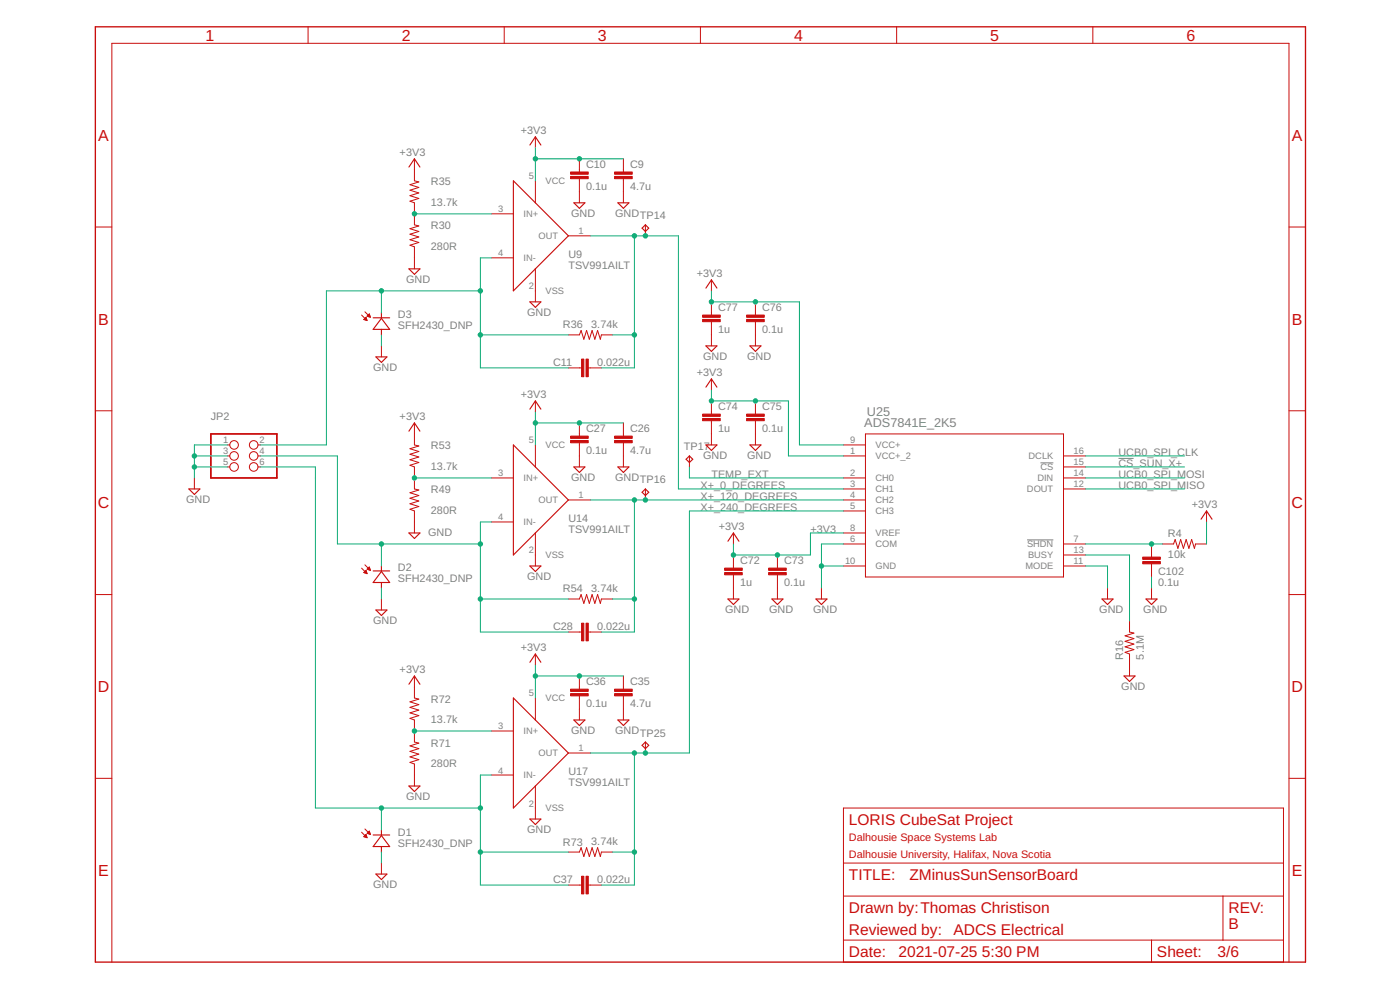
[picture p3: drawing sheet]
<svg xmlns="http://www.w3.org/2000/svg" width="420mm" height="297mm" viewBox="0 0 420 297" stroke-linecap="round" stroke-linejoin="round" font-family="sans-serif">
<path d="M312.3 138.9h3.8M335.7 137.5h4.5M308.2 162h7.9" fill="none" stroke="#808080" stroke-width=".3"/>
<g fill="none" stroke="#c90d0c" stroke-width=".3">
<path d="M92.5 8v5M151.3 8v5M210.2 8v5M269.1 8v5M328 8v5M124.4 47.6v6.7l1.3 .3-2.7 .8 2.7 .8-2.7 .9 2.7 .8-2.7 .8 2.7 .8-2.7 .9 1.4 .5v6.6l1.3 .3-2.7 .8 2.7 .8-2.7 .9 2.7 .8-2.7 .8 2.7 .8-2.7 .9 1.4 .5v6.6M160.7 41v3.3M160.7 54.3v6.6M173.9 47.6v4M173.9 53.6v7.3M187.1 47.6v4M187.1 53.6v7.3"/>
<path d="M28.6 68.1h5M147.5 64.2h6.6M147.5 77.4h6.6M170.6 70.8h6.6M193.7 67.5v3.3M386.8 68.1h5M108.5 94.5l1.3 1.4M109.2 95.9l.6-.7 .4 1zM109.2 95.9h.9M109.3 95.7h.7M109.5 95.5h.5M109.5 93.6l1.3 1.3"/>
<path d="M109.7 95.4h.2M109.7 96h.4M109.8 95.2h.1M110.2 94.9l.6-.7 .4 1zM110.2 94.9h.9M110.3 94.7h.7M110.5 94.6h.4M110.7 94.4h.2M110.7 95h.4M110.8 94.2h.1M160.7 80.7v9.9M213.5 84v3.3"/>
<path d="M213.5 90.6v3.9M213.5 96.5v7.3M226.7 90.6v3.9M226.7 96.5v7.3M114.5 103.8v3.3M170.6 100.5h3.3l.5-1.3 .8 2.6 .8-2.6 .9 2.6 .8-2.6 .8 2.6 .8-2.6 .9 2.6 .3-1.3h3.3M170.6 110.4h4M176.5 110.4h4M213.5 113.7v3.3M28.6 123.3h5M68.2 136.8h.8M68.2 133.5h.8"/>
<path d="M77.4 136.8h.7M77.4 133.5h.7M124.4 126.9v6.6l1.3 .3-2.7 .8 2.7 .9-2.7 .8 2.7 .8-2.7 .8 2.7 .9-2.7 .8 1.4 .5v6.6l1.3 .3-2.7 .8 2.7 .9-2.7 .8 2.7 .8-2.7 .9 2.7 .8-2.7 .8 1.4 .5v6.6M160.7 120.3v3.3M160.7 133.5v6.6M173.9 126.9v4M173.9 132.8v7.3M187.1 126.9v4M187.1 132.8v7.3M206.9 136.8v3.3M213.5 120.3v3.9M213.5 126.2v7.3"/>
<path d="M226.7 120.3v3.9M226.7 126.2v7.3M253.1 136.8h6.6M253.1 133.5h6.6M259.7 130.2h59.5v42.9h-59.5zM319.2 136.8h6.6M386.8 123.3h5M58.3 143.4v3.3M68.2 140.1h.8M77.4 140.1h.7M147.5 143.4h6.6M147.5 156.6h6.6"/>
<path d="M160.7 159.9v9.9M170.6 150h6.6M193.7 146.7v3.3M220.1 159.9v3.3M253.1 143.4h6.6M253.1 146.7h6.6M253.1 150h6.6M253.1 153.3h6.6M253.1 159.9h6.6M319.2 143.4h6.6M319.2 146.7h6.6M319.2 140.1h6.6"/>
<path d="M362.1 153.3v3.3M28.6 178.4h5M108.5 170.5l1.3 1.3M109.2 171.8l.6-.7 .4 1zM109.2 171.7h.8M109.4 171.6h.6M109.5 171.9h.6M109.5 169.5l1.3 1.3M109.6 171.4h.3M109.7 171.2h.2M110 172.1h.2M110.2 170.7h.8"/>
<path d="M110.4 170.6h.6M110.4 170.9h.7M110.6 170.4h.3M110.7 170.2h.1M110.8 170.1l.4 1-1-.3zM111 171.1h.1M114.5 179.7v3.3M170.6 179.7h3.3l.5-1.3 .8 2.6 .8-2.6 .9 2.6 .8-2.6 .8 2.6 .8-2.6 .9 2.6 .3-1.3h3.3M220.1 166.5v4M220.1 172.4v7.3M233.3 166.5v4M233.3 172.4v7.3"/>
<path d="M246.5 176.4v3.3M253.1 163.2h6.6M253.1 169.8h6.6M319.2 163.2h6.6M319.2 169.8h6.6M319.2 166.5h6.6M332.4 176.4v3.3M345.6 163.2v4M345.6 169.1v4M345.6 176.4v3.3M348.9 163.2h3.3l.5-1.3 .8 2.6 .8-2.6 .9 2.6 .8-2.6 .8 2.6 .8-2.6 .9 2.6 .3-1.3h3.3M386.8 178.4h5"/>
<path d="M160.7 196.2v3.3M170.6 189.6h4M176.5 189.6h4M339 186.3v3.3l1.3 .3-2.6 .9 2.6 .8-2.6 .8 2.6 .9-2.6 .8 2.6 .8-2.6 .8 1.3 .5v6.6M124.4 202.8v6.6l1.3 .4-2.7 .8 2.7 .8-2.7 .8 2.7 .9-2.7 .8 2.7 .8-2.7 .8 1.4 .5v6.6l1.3 .4-2.7 .8 2.7 .8-2.7 .8 2.7 .9-2.7 .8 2.7 .8-2.7 .8 1.4 .5v6.6M147.5 219.3h6.6M160.7 209.4v6.6M173.9 202.8v4M173.9 208.8v7.2M187.1 202.8v4M187.1 208.8v7.2M28.6 233.5h5"/>
<path d="M147.5 232.5h6.6M160.7 235.8v9.9M170.6 225.9h6.6M193.7 222.6v3.3M386.8 233.5h5M108.5 249.7l1.3 1.3M109.2 251l.6-.6 .4 1zM109.3 251.1h.8M109.3 250.9h.7M109.5 250.7h.5M109.5 248.7l1.3 1.3M109.6 250.6h.3"/>
<path d="M109.8 250.4h.1M109.8 251.2h.3M110.2 250l.6-.6 .4 1zM110.3 250.1h.8M110.3 249.9h.7M110.5 249.7h.5M110.6 249.6h.3M110.8 250.3h.3M110.8 249.4h.1M114.5 259v3.3M170.6 255.7h3.3l.5-1.4 .8 2.7 .8-2.7 .9 2.7 .8-2.7 .8 2.7 .8-2.7 .9 2.7 .3-1.3h3.3M253.1 242.4h132.1v46.3h-132.1z"/>
<path d="M253.1 259h132.1M170.6 265.6h4M176.5 265.6h4M253.1 268.9h132.1M367 268.9v13.2M33.6 288.7v-275.7h353.2v275.7M253.1 282.1h132.1M345.6 282.1v6.6"/>
<circle cx="70.3" cy="136.8" r="1.29"/>
<circle cx="70.3" cy="133.5" r="1.29"/>
<circle cx="76.1" cy="136.8" r="1.29"/>
<circle cx="76.1" cy="133.5" r="1.29"/>
<circle cx="70.3" cy="140.1" r="1.29"/>
<circle cx="76.1" cy="140.1" r="1.29"/>
</g>
<g fill="#c90d0c" stroke="#c90d0c" stroke-width=".3">
<path d="M217.5 171.8h5.3v.7h-5.3z"/>
<path d="M217.5 170.5h5.3v.6h-5.3z"/>
<path d="M230.7 171.8h5.3v.7h-5.3z"/>
<path d="M230.7 170.5h5.3v.6h-5.3z"/>
<path d="M210.9 125.6h5.3v.6h-5.3z"/>
<path d="M210.9 124.2h5.3v.7h-5.3z"/>
<path d="M224.1 125.6h5.3v.6h-5.3z"/>
<path d="M224.1 124.2h5.3v.7h-5.3z"/>
<path d="M224.1 95.8h5.3v.7h-5.3z"/>
<path d="M224.1 94.5h5.3v.7h-5.3z"/>
<path d="M210.9 95.8h5.3v.7h-5.3z"/>
<path d="M210.9 94.5h5.3v.7h-5.3z"/>
<path d="M342.9 168.5h5.3v.7h-5.3z"/>
<path d="M342.9 167.2h5.3v.6h-5.3z"/>
<path d="M184.4 52.9h5.3v.7h-5.3z"/>
<path d="M184.4 51.6h5.3v.7h-5.3z"/>
<path d="M171.2 52.9h5.3v.7h-5.3z"/>
<path d="M171.2 51.6h5.3v.7h-5.3z"/>
<path d="M175.9 107.7h.7v5.3h-.7z"/>
<path d="M174.5 107.7h.7v5.3h-.7z"/>
<path d="M184.4 132.2h5.3v.6h-5.3z"/>
<path d="M184.4 130.9h5.3v.6h-5.3z"/>
<path d="M171.2 132.2h5.3v.6h-5.3z"/>
<path d="M171.2 130.9h5.3v.6h-5.3z"/>
<path d="M175.9 187h.7v5.3h-.7z"/>
<path d="M174.5 187h.7v5.3h-.7z"/>
<path d="M184.4 208.1h5.3v.7h-5.3z"/>
<path d="M184.4 206.8h5.3v.7h-5.3z"/>
<path d="M171.2 208.1h5.3v.7h-5.3z"/>
<path d="M171.2 206.8h5.3v.7h-5.3z"/>
<path d="M175.9 262.9h.7v5.3h-.7z"/>
<path d="M174.5 262.9h.7v5.3h-.7z"/>
</g>
<g fill="none" stroke="#c90d0c" stroke-width=".34">
<path d="M122.7 50.1l1.7-2.5 1.6 2.5M154.1 54.3l16.5 16.5-16.5 16.5zM159 43.5l1.7-2.5 1.6 2.5M172.2 60.9h3.3l-1.6 1.6zM185.4 60.9h3.3l-1.6 1.6zM192.7 68.5l1-1 1 1-1 .9zM112 95.4h4.9M114.5 93.9v1.6M114.5 98.8v1.7M114.5 95.5l2.4 3.3h-4.9zM122.7 80.7h3.3l-1.6 1.6zM159 90.6h3.3l-1.6 1.6z"/>
<path d="M211.9 86.4l1.6-2.4 1.7 2.4M112.8 107.1h3.3l-1.6 1.6zM211.9 103.8h3.3l-1.7 1.6zM211.9 116.2l1.6-2.5 1.7 2.5M225.1 103.8h3.3l-1.7 1.6zM122.7 129.4l1.7-2.5 1.6 2.5M154.1 133.5l16.5 16.5-16.5 16.5zM159 122.8l1.7-2.5 1.6 2.5M205.9 137.8l1-1 1 1-1 1zM211.9 133.5h3.3l-1.7 1.6zM225.1 133.5h3.3l-1.7 1.6zM56.7 146.7h3.3l-1.7 1.7z"/>
<path d="M122.7 159.9h3.3l-1.6 1.7zM172.2 140.1h3.3l-1.6 1.7zM185.4 140.1h3.3l-1.6 1.7zM192.7 147.7l1-1 1 1-1 1zM360.4 155.8l1.7-2.5 1.6 2.5M112 171.3h4.9M114.5 169.8v1.7M114.5 174.8v1.6M114.5 171.5l2.4 3.3h-4.9zM159 169.8h3.3l-1.6 1.7zM218.5 179.7h3.3l-1.7 1.7zM218.5 162.4l1.6-2.5 1.7 2.5"/>
<path d="M231.7 179.7h3.3l-1.7 1.7zM244.9 179.7h3.3l-1.7 1.7zM330.7 179.7h3.3l-1.6 1.7zM343.9 179.7h3.3l-1.6 1.7zM112.8 183h3.3l-1.6 1.7zM159 198.7l1.7-2.5 1.6 2.5M122.7 205.3l1.7-2.5 1.6 2.5M154.1 209.4l16.5 16.5-16.5 16.5zM172.2 216h3.3l-1.6 1.7zM185.4 216h3.3l-1.6 1.7zM337.3 202.8h3.3l-1.6 1.7zM122.7 235.8h3.3l-1.6 1.7z"/>
<path d="M192.7 223.6l1-1 1 1-1 1zM112 250.5h4.9M114.5 250.7l2.4 3.3h-4.9zM114.5 249v1.7M114.5 254v1.7M159 245.7h3.3l-1.6 1.7zM112.8 262.3h3.3l-1.6 1.6z"/>
</g>
<path d="M28.6 8h363.2v280.7h-363.2z" fill="none" stroke="#c90d0c" stroke-width=".4"/>
<path d="M63.3 130.2h19.8v13.2h-19.8z" fill="none" stroke="#c90d0c" stroke-width=".53"/>
<g fill="none" stroke="#0dab76" stroke-width=".3">
<path d="M160.7 47.6h26.4M160.7 44.3v10M124.4 64.2h23.1M147.5 77.4h-3.3v33h26.4M177.2 70.8h26.4v75.9h49.5M190.4 70.8v39.6h-9.9M114.5 87.3v6.6M144.2 87.3h-46.2v46.2h-19.9M213.5 87.3v3.3h26.4v42.9h13.2M114.5 100.5v3.3M144.2 100.5h26.4M183.8 100.5h6.6"/>
<path d="M213.5 117v3.3h23.1v16.5h16.5M58.3 136.8h9.9M68.2 133.5h-9.9v9.9M78.1 136.8h23.2v26.4h42.9M160.7 123.6v9.9M160.7 126.9h26.4M325.8 136.8h29.7M58.3 140.1h9.9M78.1 140.1h16.6v102.3h49.5M124.4 143.4h23.1M147.5 156.6h-3.3v33h26.4M177.2 150h75.9"/>
<path d="M190.4 150v39.6h-9.9M206.9 140.1v3.3h46.2M253.1 159.9h-9.9v6.6h-23.1v-3.3M253.1 153.3h-46.2v72.6h-29.7M325.8 143.4h29.7M325.8 146.7h29.7M325.8 140.1h29.7M362.1 156.6v6.6M114.5 163.2v6.6M114.5 176.4v3.3M144.2 179.7h26.4M183.8 179.7h6.6"/>
<path d="M246.5 169.8h6.6M253.1 163.2h-6.6v13.2M325.8 169.8h6.6v6.6M325.8 163.2h23.1M325.8 166.5h13.2v19.8M345.6 173.1v3.3M160.7 199.5v9.9M124.4 219.3h23.1M160.7 202.8h26.4M147.5 232.5h-3.3v33.1h26.4M190.4 225.9v39.7h-9.9M114.5 242.4v6.6"/>
<path d="M114.5 255.7v3.3M144.2 255.7h26.4M183.8 255.7h6.6"/>
</g>
<g fill="#0dab76" stroke="#0dab76" stroke-width=".3">
<circle cx="246.5" cy="169.8" r=".66"/>
<circle cx="58.3" cy="136.8" r=".66"/>
<circle cx="58.3" cy="140.1" r=".66"/>
<circle cx="114.5" cy="87.3" r=".66"/>
<circle cx="144.2" cy="100.5" r=".66"/>
<circle cx="144.2" cy="87.3" r=".66"/>
<circle cx="114.5" cy="163.2" r=".66"/>
<circle cx="144.2" cy="179.7" r=".66"/>
<circle cx="144.2" cy="163.2" r=".66"/>
<circle cx="114.5" cy="242.4" r=".66"/>
<circle cx="144.2" cy="255.7" r=".66"/>
<circle cx="144.2" cy="242.4" r=".66"/>
<circle cx="226.7" cy="90.6" r=".66"/>
<circle cx="213.5" cy="90.6" r=".66"/>
<circle cx="226.7" cy="120.3" r=".66"/>
<circle cx="213.5" cy="120.3" r=".66"/>
<circle cx="233.3" cy="166.5" r=".66"/>
<circle cx="220.1" cy="166.5" r=".66"/>
<circle cx="173.9" cy="47.6" r=".66"/>
<circle cx="160.7" cy="47.6" r=".66"/>
<circle cx="173.9" cy="126.9" r=".66"/>
<circle cx="160.7" cy="126.9" r=".66"/>
<circle cx="173.9" cy="202.8" r=".66"/>
<circle cx="160.7" cy="202.8" r=".66"/>
<circle cx="345.6" cy="163.2" r=".66"/>
<circle cx="190.4" cy="70.8" r=".66"/>
<circle cx="190.4" cy="100.5" r=".66"/>
<circle cx="193.7" cy="70.8" r=".66"/>
<circle cx="190.4" cy="150" r=".66"/>
<circle cx="190.4" cy="179.7" r=".66"/>
<circle cx="193.7" cy="150" r=".66"/>
<circle cx="190.4" cy="225.9" r=".66"/>
<circle cx="190.4" cy="255.7" r=".66"/>
<circle cx="193.7" cy="225.9" r=".66"/>
<circle cx="124.4" cy="64.2" r=".66"/>
<circle cx="124.4" cy="143.4" r=".66"/>
<circle cx="124.4" cy="219.3" r=".66"/>
</g>
<g font-size="4.8" fill="#c90d0c">
<text x="61.7" y="12.2">1</text>
<text x="120.6" y="12.2">2</text>
<text x="179.4" y="12.2">3</text>
<text x="238.3" y="12.2">4</text>
<text x="297.2" y="12.2">5</text>
<text x="356.1" y="12.2">6</text>
<text x="29.5" y="42.2">A</text>
<text x="387.7" y="42.2">A</text>
<text x="29.5" y="97.4">B</text>
<text x="387.7" y="97.4">B</text>
<text x="29.4" y="152.5">C</text>
<text x="387.6" y="152.5">C</text>
<text x="29.4" y="207.7">D</text>
<text x="387.6" y="207.7">D</text>
<text x="29.5" y="262.8">E</text>
<text x="387.7" y="262.8">E</text>
</g>
<g font-size="4.7" fill="#c90d0c">
<text x="254.8" y="247.4">LORIS CubeSat Project</text>
<text x="254.8" y="263.9">TITLE:</text>
<text x="272.9" y="263.9">ZMinusSunSensorBoard</text>
<text x="254.8" y="273.8">Drawn by:Thomas Christison</text>
<text x="368.7" y="273.8">REV:</text>
<text x="254.8" y="280.4">Reviewed by:</text>
<text x="286.1" y="280.4">ADCS Electrical</text>
<text x="368.7" y="278.8">B</text>
<text x="254.8" y="287">Date:</text>
<text x="269.6" y="287">2021-07-25</text>
<text x="294.7" y="287">5:30 PM</text>
<text x="347.2" y="287">Sheet:</text>
<text x="365.4" y="287">3/6</text>
</g>
<g font-size="3.8" fill="#808080">
<text x="260.2" y="124.9">U25</text>
<text x="259.4" y="128.2">ADS7841E_2K5</text>
</g>
<g font-size="3.3" fill="#808080">
<text x="156.3" y="40.1">+3V3</text>
<text x="119.9" y="46.7">+3V3</text>
<text x="175.9" y="50.5">C10</text>
<text x="189.1" y="50.5">C9</text>
<text x="129.3" y="55.6">R35</text>
<text x="175.9" y="57.1">0.1u</text>
<text x="189.1" y="57.1">4.7u</text>
<text x="129.3" y="61.9">13.7k</text>
<text x="171.4" y="65">GND</text>
<text x="184.6" y="65">GND</text>
<text x="192.1" y="65.8">TP14</text>
<text x="129.3" y="68.8">R30</text>
<text x="129.3" y="75.1">280R</text>
<text x="170.6" y="77.4">U9</text>
<text x="170.6" y="80.7">TSV991AILT</text>
<text x="209.1" y="83">+3V3</text>
<text x="121.9" y="84.8">GND</text>
<text x="119.4" y="95.5">D3</text>
<text x="158.2" y="94.7">GND</text>
<text x="215.5" y="93.4">C77</text>
<text x="228.7" y="93.4">C76</text>
<text x="119.4" y="98.8">SFH2430_DNP</text>
<text x="168.9" y="98.5">R36</text>
<text x="177.4" y="98.5">3.74k</text>
<text x="215.5" y="100">1u</text>
<text x="228.7" y="100">0.1u</text>
<text x="211" y="107.9">GND</text>
<text x="224.2" y="107.9">GND</text>
<text x="112" y="111.2">GND</text>
<text x="166" y="109.9">C11</text>
<text x="179.2" y="109.9">0.022u</text>
<text x="209.1" y="112.7">+3V3</text>
<text x="156.3" y="119.3">+3V3</text>
<text x="119.9" y="125.9">+3V3</text>
<text x="215.5" y="123.1">C74</text>
<text x="228.7" y="123.1">C75</text>
<text x="63.3" y="126.1">JP2</text>
<text x="175.9" y="129.7">C27</text>
<text x="189.1" y="129.7">C26</text>
<text x="215.5" y="129.7">1u</text>
<text x="228.7" y="129.7">0.1u</text>
<text x="129.3" y="134.8">R53</text>
<text x="175.9" y="136.3">0.1u</text>
<text x="189.1" y="136.3">4.7u</text>
<text x="205.3" y="135.1">TP17</text>
<text x="211" y="137.6">GND</text>
<text x="224.2" y="137.6">GND</text>
<text x="335.7" y="136.8">UCB0_SPI_CLK</text>
<text x="129.3" y="141.1">13.7k</text>
<text x="213.5" y="143.4">TEMP_EXT</text>
<text x="335.7" y="143.4">UCB0_SPI_MOSI</text>
<text x="335.7" y="140.1">CS_SUN_X+</text>
<text x="129.3" y="148.1">R49</text>
<text x="171.4" y="144.2">GND</text>
<text x="184.6" y="144.2">GND</text>
<text x="192.1" y="145.1">TP16</text>
<text x="210.2" y="146.7">X+_0_DEGREES</text>
<text x="335.7" y="146.7">UCB0_SPI_MISO</text>
<text x="55.9" y="150.8">GND</text>
<text x="129.3" y="154.3">280R</text>
<text x="210.2" y="150">X+_120_DEGREES</text>
<text x="210.2" y="153.3">X+_240_DEGREES</text>
<text x="357.7" y="152.3">+3V3</text>
<text x="128.5" y="160.7">GND</text>
<text x="170.6" y="159.9">TSV991AILT</text>
<text x="170.6" y="156.6">U14</text>
<text x="215.7" y="158.9">+3V3</text>
<text x="243.2" y="159.9">+3V3</text>
<text x="350.5" y="161.3">R4</text>
<text x="350.5" y="167.5">10k</text>
<text x="119.4" y="171.5">D2</text>
<text x="158.2" y="173.9">GND</text>
<text x="222.1" y="169.3">C72</text>
<text x="235.3" y="169.3">C73</text>
<text x="347.6" y="172.6">C102</text>
<text x="119.4" y="174.8">SFH2430_DNP</text>
<text x="168.9" y="177.8">R54</text>
<text x="177.4" y="177.7">3.74k</text>
<text x="222.1" y="175.9">1u</text>
<text x="235.3" y="175.9">0.1u</text>
<text x="347.6" y="175.9">0.1u</text>
<text x="217.6" y="183.8">GND</text>
<text x="230.8" y="183.8">GND</text>
<text x="244.1" y="183.8">GND</text>
<text x="329.9" y="183.8">GND</text>
<text x="343.1" y="183.8">GND</text>
<text x="112" y="187.1">GND</text>
<text x="166" y="189.1">C28</text>
<text x="179.2" y="189.1">0.022u</text>
<text x="156.3" y="195.2">+3V3</text>
<text x="337" y="197.9" transform="rotate(-90 337 197.9)">R16</text>
<text x="343.3" y="197.9" transform="rotate(-90 343.3 197.9)">5.1M</text>
<text x="119.9" y="201.8">+3V3</text>
<text x="175.9" y="205.6">C36</text>
<text x="189.1" y="205.6">C35</text>
<text x="336.5" y="207">GND</text>
<text x="129.3" y="210.8">R72</text>
<text x="175.9" y="212.2">0.1u</text>
<text x="189.1" y="212.2">4.7u</text>
<text x="129.3" y="217">13.7k</text>
<text x="171.4" y="220.2">GND</text>
<text x="184.6" y="220.2">GND</text>
<text x="192.1" y="221">TP25</text>
<text x="129.3" y="224">R71</text>
<text x="129.3" y="230.2">280R</text>
<text x="170.6" y="232.5">U17</text>
<text x="121.9" y="240">GND</text>
<text x="170.6" y="235.8">TSV991AILT</text>
<text x="119.4" y="250.7">D1</text>
<text x="158.2" y="249.9">GND</text>
<text x="119.4" y="254">SFH2430_DNP</text>
<text x="168.9" y="253.7">R73</text>
<text x="177.4" y="253.7">3.74k</text>
<text x="112" y="266.4">GND</text>
<text x="166" y="265.1">C37</text>
<text x="179.2" y="265.1">0.022u</text>
</g>
<g font-size="3.3" fill="#c90d0c">
<text x="254.8" y="252.4">Dalhousie Space Systems Lab</text>
<text x="254.8" y="257.3">Dalhousie University, Halifax, Nova Scotia</text>
</g>
<g font-size="2.8" fill="#808080">
<text x="158.7" y="53.8">5</text>
<text x="163.7" y="55.2">VCC</text>
<text x="149.5" y="63.7">3</text>
<text x="157.1" y="65.2">IN+</text>
<text x="161.6" y="71.8">OUT</text>
<text x="173.6" y="70.3">1</text>
<text x="149.5" y="76.9">4</text>
<text x="157.1" y="78.4">IN-</text>
<text x="158.7" y="86.8">2</text>
<text x="163.7" y="88.3">VSS</text>
<text x="67" y="133">1</text>
<text x="67" y="136.3">3</text>
<text x="77.9" y="133">2</text>
<text x="77.9" y="136.3">4</text>
<text x="158.7" y="133">5</text>
<text x="163.7" y="134.5">VCC</text>
<text x="255.2" y="136.3">1</text>
<text x="255.2" y="133">9</text>
<text x="262.8" y="137.8">VCC+_2</text>
<text x="262.8" y="134.5">VCC+</text>
<text x="308.7" y="137.8">DCLK</text>
<text x="322.2" y="136.3">16</text>
<text x="67" y="139.6">5</text>
<text x="77.9" y="139.6">6</text>
<text x="149.5" y="142.9">3</text>
<text x="255.2" y="142.9">2</text>
<text x="312.3" y="141.1">CS</text>
<text x="322.2" y="142.9">14</text>
<text x="322.2" y="139.6">15</text>
<text x="157.1" y="144.4">IN+</text>
<text x="173.6" y="149.5">1</text>
<text x="255.2" y="146.2">3</text>
<text x="255.2" y="149.5">4</text>
<text x="262.8" y="144.4">CH0</text>
<text x="262.8" y="147.7">CH1</text>
<text x="308.2" y="147.7">DOUT</text>
<text x="311.3" y="144.4">DIN</text>
<text x="322.2" y="146.2">12</text>
<text x="161.6" y="151">OUT</text>
<text x="255.2" y="152.8">5</text>
<text x="262.8" y="151">CH2</text>
<text x="262.8" y="154.3">CH3</text>
<text x="149.5" y="156.1">4</text>
<text x="157.1" y="157.6">IN-</text>
<text x="255.2" y="159.4">8</text>
<text x="262.8" y="160.9">VREF</text>
<text x="158.7" y="166">2</text>
<text x="163.7" y="167.5">VSS</text>
<text x="255.2" y="162.7">6</text>
<text x="262.8" y="164.2">COM</text>
<text x="308.2" y="164.2">SHDN</text>
<text x="308.5" y="167.5">BUSY</text>
<text x="322.2" y="162.7">7</text>
<text x="322.2" y="166">13</text>
<text x="253.6" y="169.4">10</text>
<text x="262.8" y="170.8">GND</text>
<text x="307.7" y="170.8">MODE</text>
<text x="322.2" y="169.4">11</text>
<text x="158.7" y="209">5</text>
<text x="163.7" y="210.4">VCC</text>
<text x="149.5" y="218.9">3</text>
<text x="157.1" y="220.3">IN+</text>
<text x="161.6" y="226.9">OUT</text>
<text x="173.6" y="225.5">1</text>
<text x="149.5" y="232.1">4</text>
<text x="157.1" y="233.5">IN-</text>
<text x="158.7" y="242">2</text>
<text x="163.7" y="243.4">VSS</text>
</g>
</svg>
